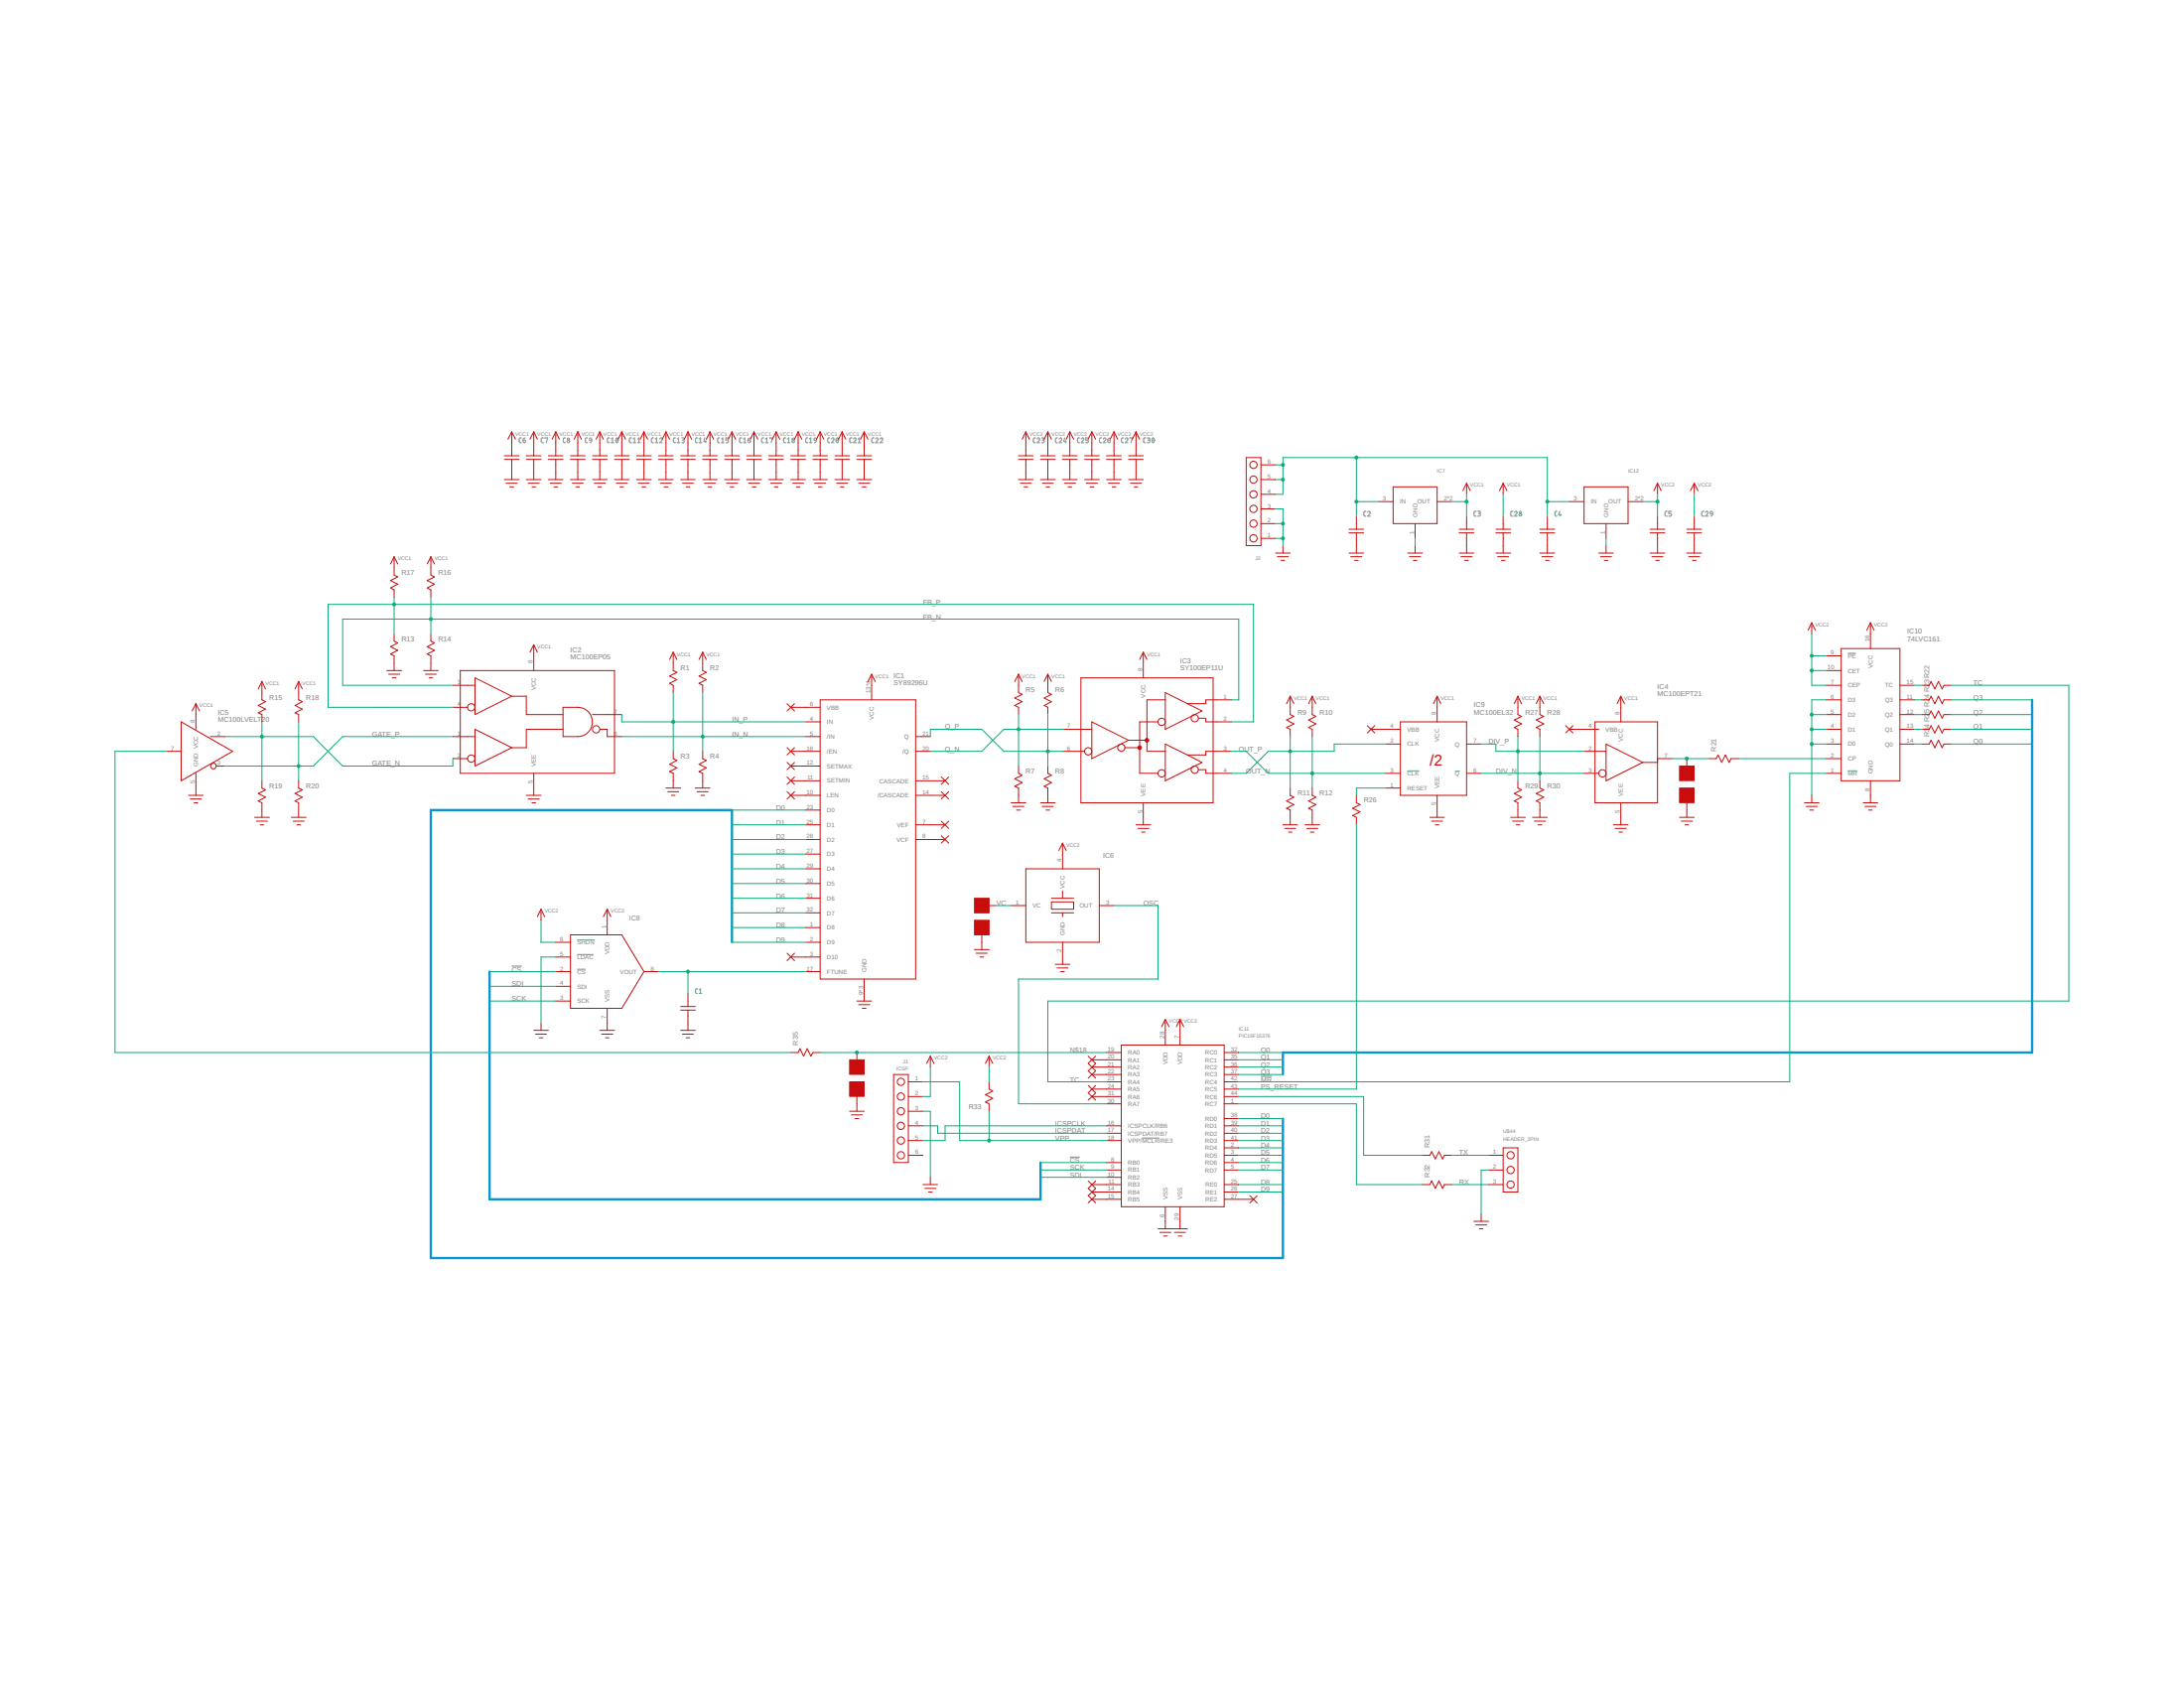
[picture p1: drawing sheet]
<svg xmlns="http://www.w3.org/2000/svg" width="279mm" height="216mm" viewBox="0 0 279 216" stroke-linecap="round" stroke-linejoin="round" font-family="sans-serif">
<g fill="none" stroke="#808080" stroke-width=".13">
<path d="M66.7 56h-.2l-.1 .2v.4h.3M66.9 56.3h.2a.17 .17 0 0 1 .1 .2 .17 .17 0 0 1-.1 .1 .17 .17 0 0 1-.2-.1zM67.2 56l-.2 .1-.1 .2M69.5 56h-.2l-.1 .2 .1 .4h.2M69.7 56.1l.4-.1-.2 .6M72.3 56l-.2 .1v.5h.2M75.1 56h-.1l-.1 .2v.4h.2M75.4 56.1l.2-.1 .1 .3h-.3zM75.7 56.3l-.1 .2-.2 .1M78 56h-.2l-.1 .2v.4h.3M78.2 56.6h.3M78.2 56.2l.2-.2v.6"/>
<path d="M78.9 56a.29 .29 0 0 1 .2 .3 .29 .29 0 0 1-.2 .3l-.1-.3zM79.1 56.2l-.3 .3M80.8 56h-.2l-.1 .2v.4h.3M81 56.6h.3M81 56.2l.2-.2v.6M81.6 56.6h.3M81.6 56.2l.1-.2v.6M83.6 56h-.2l-.1 .2 .1 .4h.2M83.8 56.6h.4M83.8 56.2l.2-.2v.6M84.4 56.2a.17 .17 0 0 1 .2-.2 .17 .17 0 0 1 .1 .3l-.3 .3h.3M86.4 56h-.2l-.1 .2 .1 .4h.2"/>
<path d="M86.6 56.6h.4M86.6 56.2l.2-.2v.6M87.2 56h.3v.2l-.1 .1M87.3 56.3h.1M87.4 56.3l.1 .1v.1l-.3 .1M89.2 56h-.2v.2v.4h.2M89.5 56.2l.1-.2v.6M89.5 56.6h.3M90.2 56l-.2 .5h.4M90.3 56.3v.3M92.1 56h-.3v.2v.4h.3M92.3 56.6h.3"/>
<path d="M92.3 56.2l.2-.2v.6M93.2 56h-.3v.3h.2l.1 .1-.1 .2h-.2M94.9 56h-.2l-.1 .2v.4h.3M95.1 56.6h.3M95.1 56.2l.2-.2v.6M95.7 56.3h.2a.17 .17 0 0 1 .1 .2 .17 .17 0 0 1-.2 .1 .17 .17 0 0 1-.1-.1zM95.9 56h-.1l-.1 .3M97.7 56h-.2l-.1 .2 .1 .4h.2M97.9 56.6h.4M97.9 56.2l.2-.2v.6M98.5 56.1l.3-.1-.1 .6M100.5 56h-.2l-.1 .2 .1 .4h.2"/>
<path d="M100.7 56.6h.4M100.7 56.2l.2-.2v.6M103.3 56h-.2v.2v.4h.2M103.5 56.6h.4M103.5 56.2l.2-.2v.6M104.2 56.1l.2-.1 .1 .3h-.3zM104.5 56.3l-.1 .2-.2 .1M106.2 56h-.3v.2v.4h.3M106.4 56.2a.16 .16 0 0 1 .2-.2 .16 .16 0 0 1 .1 .3l-.3 .3h.3M107 56a.29 .29 0 0 1 .3 .3 .29 .29 0 0 1-.3 .3v-.2zM107.3 56.2l-.3 .3M109 56h-.2l-.1 .2v.4h.3"/>
<path d="M109.2 56.2l.2-.2 .1 .1v.1l-.3 .4h.3M109.8 56.6h.3M109.8 56.2l.1-.2v.6M111.8 56h-.2l-.1 .2v.4h.3M112 56.2l.2-.2 .1 .1v.1l-.3 .4h.4M112.6 56.2a.17 .17 0 0 1 .2-.2 .17 .17 0 0 1 .1 .3l-.3 .3h.3M132.5 56h-.3v.2v.4h.3M132.7 56.2a.16 .16 0 0 1 .2-.2 .16 .16 0 0 1 .1 .3l-.3 .3h.3M133.3 56h.2l.1 .2-.1 .1M133.3 56.3h.2M133.4 56.3l.2 .1v.1l-.3 .1M135.3 56h-.2l-.1 .2v.4h.3"/>
<path d="M135.5 56.2l.2-.2 .1 .1v.1l-.3 .4h.3M136.2 56l-.1 .5h.3M136.3 56.3v.3M138.1 56h-.2l-.1 .2 .1 .4h.2M138.3 56.2l.2-.2 .1 .1v.1l-.3 .4h.4M139.2 56h-.3v.3h.3v.1v.2h-.3M140.9 56h-.2v.2v.4h.2M141.1 56.2l.2-.2 .2 .1v.1l-.4 .4h.4M141.7 56.3h.2a.17 .17 0 0 1 .2 .2 .17 .17 0 0 1-.2 .1 .17 .17 0 0 1-.2-.1zM142 56l-.3 .3M143.7 56h-.2v.2v.4h.2M144 56.2a.17 .17 0 0 1 .2-.2 .17 .17 0 0 1 .1 .3l-.3 .3h.3"/>
<path d="M144.5 56.1l.4-.1-.2 .6M146.6 56h-.3v.2v.4h.3M146.8 56l.3 .1v.2h-.2M146.9 56.3l.2 .1v.1l-.3 .1M147.4 56a.29 .29 0 0 1 .3 .3 .29 .29 0 0 1-.3 .3v-.2zM147.7 56.2l-.3 .3M174.8 65.4l-.3 .1v.4l.3 .1M175 65.5a.17 .17 0 0 1 .2-.1 .17 .17 0 0 1 .1 .3l-.3 .3h.3M188.8 65.4l-.2 .1v.4l.2 .1M189.1 65.4l.3 .1-.1 .2h-.2M189.2 65.7l.2 .1v.1l-.3 .1M193.5 65.4l-.2 .1v.4l.2 .1"/>
<path d="M193.8 65.5a.16 .16 0 0 1 .2-.1 .16 .16 0 0 1 0 .3l-.2 .3h.3M199.2 65.4h-.3v.1v.4l.3 .1M199.5 65.4l-.1 .5h.3M199.6 65.7v.3M213.3 65.4l-.3 .1v.4l.3 .1M213.8 65.4h-.3v.3h.3v.1v.2h-.3M218 65.4l-.3 .1v.4l.3 .1M218.2 65.5a.17 .17 0 0 1 .2-.1 .17 .17 0 0 1 .1 .3l-.3 .3h.3M218.8 65.4l.3 .1v.2h-.3zM219.1 65.7l-.1 .2-.2 .1M180 98.6h1.5M186.1 98.6h.7"/>
<path d="M236.4 98.6h1.2M236.4 83.6h1M65.5 123.6h1.2M73.8 120.2h2.3M73.8 122.1h2.1M73.8 124h1.1M89.2 126.5h-.2v.1v.4l.2 .1M89.5 127.1h.3M89.5 126.6l.1-.1v.6M161.3 137.7h1.4M136.9 148h1.2M146.1 145.6h2.2"/>
<circle cx="72.7" cy="56.5" r=".17"/>
<circle cx="72.7" cy="56.2" r=".14"/>
<circle cx="101.5" cy="56.5" r=".17"/>
<circle cx="101.5" cy="56.2" r=".14"/>
<circle cx="194.5" cy="65.8" r=".16"/>
<circle cx="194.5" cy="65.5" r=".14"/>
</g>
<g fill="none" stroke="#c90d0c" stroke-width=".13">
<path d="M64.5 58.3h1.9M64.5 58.8h1.9M65.5 55.2v3.1M65.5 58.8v2.5M65.5 55.2l-.5 1M65.5 55.2l.4 1M67.3 58.3h1.9M67.3 58.8h1.9M68.3 55.2v3.1M68.3 58.8v2.5M68.3 55.2l-.5 1M68.3 55.2l.4 1"/>
<path d="M70.1 58.3h1.9M70.1 58.8h1.9M71.1 55.2v3.1M71.1 58.8v2.5M71.1 55.2l-.5 1M71.1 55.2l.5 1M73 58.3h1.8M73 58.8h1.8M73.9 55.2v3.1M73.9 58.8v2.5M73.9 55.2l-.5 1M73.9 55.2l.5 1"/>
<path d="M75.8 58.3h1.9M75.8 58.8h1.9M76.7 55.2v3.1M76.7 58.8v2.5M76.7 55.2l-.4 1M76.7 55.2l.5 1M78.6 58.3h1.9M78.6 58.8h1.9M79.5 55.2v3.1M79.5 58.8v2.5M79.5 55.2l-.4 1M79.5 55.2l.5 1"/>
<path d="M81.4 58.3h1.9M81.4 58.8h1.9M82.4 55.2v3.1M82.4 58.8v2.5M82.4 55.2l-.5 1M82.4 55.2l.4 1M84.2 58.3h1.9M84.2 58.8h1.9M85.2 55.2v3.1M85.2 58.8v2.5M85.2 55.2l-.5 1M85.2 55.2l.5 1"/>
<path d="M87.1 58.3h1.8M87.1 58.8h1.8M88 55.2v3.1M88 58.8v2.5M88 55.2l-.5 1M88 55.2l.5 1M89.9 58.3h1.9M89.9 58.8h1.9M90.8 55.2v3.1M90.8 58.8v2.5M90.8 55.2l-.4 1M90.8 55.2l.5 1"/>
<path d="M92.7 58.3h1.9M92.7 58.8h1.9M93.6 55.2v3.1M93.6 58.8v2.5M93.6 55.2l-.4 1M93.6 55.2l.5 1M95.5 58.3h1.9M95.5 58.8h1.9M96.5 55.2v3.1M96.5 58.8v2.5M96.5 55.2l-.5 1M96.5 55.2l.4 1"/>
<path d="M98.3 58.3h1.9M98.3 58.8h1.9M99.3 55.2v3.1M99.3 58.8v2.5M99.3 55.2l-.5 1M99.3 55.2l.5 1M101.2 58.3h1.8M101.2 58.8h1.8M102.1 55.2v3.1M102.1 58.8v2.5M102.1 55.2l-.5 1M102.1 55.2l.5 1"/>
<path d="M104 58.3h1.9M104 58.8h1.9M104.9 55.2v3.1M104.9 58.8v2.5M104.9 55.2l-.4 1M104.9 55.2l.5 1M106.8 58.3h1.9M106.8 58.8h1.9M107.7 55.2v3.1M107.7 58.8v2.5M107.7 55.2l-.4 1M107.7 55.2l.5 1"/>
<path d="M109.6 58.3h1.9M109.6 58.8h1.9M110.6 55.2v3.1M110.6 58.8v2.5M110.6 55.2l-.5 1M110.6 55.2l.4 1M130.3 58.3h1.9M130.3 58.8h1.9M131.2 55.2v3.1M131.2 58.8v2.5M131.2 55.2l-.4 1M131.2 55.2l.5 1"/>
<path d="M133.1 58.3h1.9M133.1 58.8h1.9M134 55.2v3.1M134 58.8v2.5M134 55.2l-.4 1M134 55.2l.5 1M135.9 58.3h1.9M135.9 58.8h1.9M136.9 55.2v3.1M136.9 58.8v2.5M136.9 55.2l-.5 1M136.9 55.2l.5 1"/>
<path d="M138.7 58.3h1.9M138.7 58.8h1.9M139.7 55.2v3.1M139.7 58.8v2.5M139.7 55.2l-.5 1M139.7 55.2l.5 1M141.6 58.3h1.8M141.6 58.8h1.8M142.5 55.2v3.1M142.5 58.8v2.5M142.5 55.2l-.5 1M142.5 55.2l.5 1"/>
<path d="M144.4 58.3h1.9M144.4 58.8h1.9M145.3 55.2v3.1M145.3 58.8v2.5M145.3 55.2l-.4 1M145.3 55.2l.5 1M159.4 58.5h1.9v11.3h-1.9zM161.3 59.5h1.9M50.4 71.2v2.4l.5 .2-.9 .5 .9 .4-.9 .5 .4 .2v1M50.4 71.2l-.4 .9M50.4 71.2l.5 .9M55.1 71.2v2.4l.5 .2-.9 .5 .9 .4-.9 .5 .4 .2v1"/>
<path d="M55.1 71.2l-.4 .9M55.1 71.2l.5 .9M64.5 61.3h1.9M64.7 61.8h1.5M65.2 62.3h.5M67.3 61.3h1.9M67.6 61.8h1.4M68.1 62.3h.4M70.1 61.3h1.9M70.4 61.8h1.4M70.9 62.3h.4M73 61.3h1.8"/>
<path d="M73.2 61.8h1.4M73.7 62.3h.4M75.8 61.3h1.9M76 61.8h1.4M76.5 62.3h.5M78.6 61.3h1.9M78.8 61.8h1.5M79.3 62.3h.5M81.4 61.3h1.9M81.7 61.8h1.4M82.1 62.3h.5M84.2 61.3h1.9"/>
<path d="M84.5 61.8h1.4M85 62.3h.4M87.1 61.3h1.8M87.3 61.8h1.4M87.8 62.3h.4M89.9 61.3h1.9M90.1 61.8h1.4M90.6 62.3h.5M92.7 61.3h1.9M92.9 61.8h1.5M93.4 62.3h.5M95.5 61.3h1.9"/>
<path d="M95.8 61.8h1.4M96.2 62.3h.5M98.3 61.3h1.9M98.6 61.8h1.4M99.1 62.3h.4M101.2 61.3h1.8M101.4 61.8h1.4M101.9 62.3h.4M104 61.3h1.9M104.2 61.8h1.4M104.7 62.3h.5M106.8 61.3h1.9"/>
<path d="M107 61.8h1.4M107.5 62.3h.5M109.6 61.3h1.9M109.9 61.8h1.4M110.3 62.3h.5M130.3 61.3h1.9M130.5 61.8h1.4M131 62.3h.5M133.1 61.3h1.9M133.3 61.8h1.4M133.8 62.3h.5M135.9 61.3h1.9"/>
<path d="M136.2 61.8h1.4M136.6 62.3h.5M138.7 61.3h1.9M139 61.8h1.4M139.4 62.3h.5M141.6 61.3h1.8M141.8 61.8h1.4M142.3 62.3h.4M144.4 61.3h1.9M144.6 61.8h1.4M145.1 62.3h.5M161.3 67h1.9"/>
<path d="M161.3 61.3h1.9M161.3 65.1h1.9M161.3 63.2h1.9M161.3 68.9h1.9M163.2 70.7h1.9M163.4 71.2h1.4M163.9 71.7h.5M164.1 69.8v.9M172.6 67.7h1.9M172.6 68.2h1.9M172.6 70.7h1.9M172.8 71.2h1.4"/>
<path d="M173.3 71.7h.5M173.5 66v1.7M173.5 68.2v2.5M176.3 64.2h1.9M178.2 62.3h5.7v4.7h-5.7zM180.1 70.7h1.9M180.3 71.2h1.4M180.8 71.7h.5M181 67v1.9M181 69.8v.9M183.9 64.2h1.8M186.7 67.7h1.9"/>
<path d="M186.7 68.2h1.9M186.7 70.7h1.9M186.9 71.2h1.4M187.4 71.7h.5M187.6 61.8v1.4M187.6 66v1.7M187.6 68.2v2.5M187.6 61.8l-.5 1M187.6 61.8l.5 1M191.4 67.7h1.9M191.4 68.2h1.9M191.4 70.7h1.9"/>
<path d="M191.6 71.2h1.4M192.1 71.7h.5M192.3 61.8v1.4M192.3 66v1.7M192.3 68.2v2.5M192.3 61.8l-.5 1M192.3 61.8l.5 1M197 67.7h1.9M197 68.2h1.9M197 70.7h1.9M197.3 71.2h1.3M197.7 71.7h.5"/>
<path d="M198 66v1.7M198 68.2v2.5M200.8 64.2h1.8M202.6 62.3h5.7v4.7h-5.7zM204.5 70.7h1.9M204.8 71.2h1.4M205.2 71.7h.5M205.5 67v1.9M205.5 69.8v.9M208.3 64.2h1.9M211.1 67.7h1.9M211.1 68.2h1.9"/>
<path d="M211.1 70.7h1.9M211.3 71.2h1.4M211.8 71.7h.5M212 61.8v1.4M212 66v1.7M212 68.2v2.5M212 61.8l-.4 1M212 61.8l.5 1M215.8 67.7h1.9M215.8 68.2h1.9M215.8 70.7h1.9M216 71.2h1.4"/>
<path d="M216.5 71.7h.5M216.7 61.8v1.4M216.7 66v1.7M216.7 68.2v2.5M216.7 61.8l-.4 1M216.7 61.8l.5 1M231.8 79.7v1.4M231.8 79.7l-.5 .9M231.8 79.7l.4 .9M239.3 79.7v3.3M239.3 79.7l-.5 .9M239.3 79.7l.5 .9"/>
<path d="M21.3 96.1h1.9M23.2 92.3l6.6 3.8-6.6 3.8zM25.1 90v3.3M25.1 98.9v2.8M25.1 90l-.5 .9M25.1 90l.4 .9M26.9 94.2h1.9M27.7 98h1.1M33.5 87.2v2.3l.5 .2-1 .5 1 .5-1 .5 .5 .2v.9M33.5 99.9v.9l.5 .2-1 .5 1 .5-1 .4 .5 .3v1.8M33.5 87.2l-.5 .9M33.5 87.2l.5 .9"/>
<path d="M38.2 87.2v2.3l.5 .2-1 .5 1 .5-1 .5 .5 .2v.9M38.2 99.9v.9l.5 .2-1 .5 1 .5-1 .4 .5 .3v1.8M38.2 87.2l-.5 .9M38.2 87.2l.5 .9M49.5 85.8h1.9M49.7 86.2h1.4M50.2 86.7h.5M50.4 81.1v.9l.5 .2-.9 .5 .9 .5-.9 .5 .4 .2v1.9M54.2 85.8h1.9M54.4 86.2h1.4M54.9 86.7h.5M55.1 81.1v.9l.5 .2-.9 .5 .9 .5-.9 .5 .4 .2v1.9"/>
<path d="M57.9 94.2h2.9M57.9 90.5h1.9M57.9 97h1.9M57.9 87.7h2.9M58.9 85.8h19.7v13.1h-19.7zM60.8 86.7l4.7 2.3-4.7 2.4zM60.8 93.3l4.7 2.3-4.7 2.4zM65.5 89h1.8v2.4h4.7M68.3 82.5v3.3M68.3 98.9v2.8M68.3 82.5l-.5 .9M68.3 82.5l.4 .9"/>
<path d="M72 90.5h1.9a1.87 1.87 0 0 1 1.9 1.8 1.87 1.87 0 0 1-1.9 1.9h-1.9zM72 93.3h-4.7v2.3h-1.8M75.8 91.4h3.7M76.7 93.3h1v.9h1.8M86.1 83.4v2.4l.5 .2-.9 .5 .9 .4-.9 .5 .4 .3v.9M86.1 96.1v.9l.5 .3-.9 .4 .9 .5-.9 .5 .4 .2v1.9M86.1 83.4l-.4 .9M86.1 83.4l.5 .9M89.9 83.4v2.4l.5 .2-1 .5 1 .4-1 .5 .5 .3v.9M89.9 96.1v.9l.5 .3-1 .4 1 .5-1 .5 .5 .2v1.9M89.9 83.4l-.5 .9M89.9 83.4l.5 .9"/>
<path d="M100.7 90l.9 .9M100.7 99.4l.9 .9M100.7 97.5l.9 .9M100.7 95.6l.9 1M101.2 90.5h3.7M101.2 99.9h3.7M101.2 98h3.7M101.2 96.1h3.7M101.6 90l-.9 .9M101.6 99.4l-.9 .9M101.6 97.5l-.9 .9M101.6 95.6l-.9 1"/>
<path d="M103 92.3h1.9M103 94.2h1.9M104.9 89.5h12.2v35.7h-12.2zM111.5 86.2v3.3M111.5 86.2l-.5 1M111.5 86.2l.5 1M117.1 94.2h1.9M117.1 99.9h3.8M117.1 96.1h1.9M120.4 99.4l1 .9M121.4 99.4l-1 .9M130.3 86.2v2.4l.5 .2-1 .5 1 .4-1 .5 .5 .3v.9"/>
<path d="M130.3 98v.9l.5 .2-1 .5 1 .5-1 .5 .5 .2v1.9M130.3 86.2l-.5 1M130.3 86.2l.5 1M134 86.2v2.4l.5 .2-.9 .5 .9 .4-.9 .5 .4 .3v.9M134 98v.9l.5 .2-.9 .5 .9 .5-.9 .5 .4 .2v1.9M134 86.2l-.4 1M134 86.2l.5 1M135.9 96.1h2.8M135.9 93.3h3.8M138.3 86.7h16.9v16h-16.9zM139.7 92.3l4.7 2.4-4.7 2.3zM143.9 95.6h1.9"/>
<path d="M144.4 94.7h2.3M146.3 83.4v3.3M146.3 83.4l-.5 .9M146.3 83.4l.4 .9M148.1 92.3h-2.3v6.6h2.3M149.1 89.5h-2.4v6.6h2.4M149.1 88.6l4.7 2.3-4.7 2.4zM149.1 95.2l4.7 2.3-4.7 2.4zM153.3 91.9h1v.4h3.2M153.3 98.4h1v.5h3.2M157.5 96.1h-3.2v.5h-2.4M157.5 89.5h-3.2v.5h-2.4"/>
<path d="M165.1 89v2.4l.4 .2-.9 .5 .9 .5-.9 .4 .5 .3v.9M165.1 89l-.5 1M165.1 89l.4 1M167.9 89v2.4l.4 .2-.9 .5 .9 .5-.9 .4 .5 .3v.9M167.9 89l-.5 1M167.9 89l.4 1M174.9 92.8l1 .9M175.4 93.3h3.8M175.9 92.8l-1 .9M177.3 98.9h1.9M177.3 95.2h1.9M179.2 92.3h8.4v9.4h-8.4z"/>
<path d="M183.9 89v3.3M183.9 89l-.5 1M183.9 89l.4 1M187.6 98.9h1.9M187.6 95.2h1.9M194.2 89v2.4l.4 .2-.9 .5 .9 .5-.9 .4 .5 .3v.9M194.2 99.9v.9l.4 .2-.9 .5 .9 .5-.9 .4 .5 .3v1.8M194.2 89l-.5 1M194.2 89l.4 1M197 89v2.4l.5 .2-1 .5 1 .5-1 .4 .5 .3v.9M197 99.9v.9l.5 .2-1 .5 1 .5-1 .4 .5 .3v1.8M197 89l-.5 1"/>
<path d="M197 89l.5 1M200.3 92.8l.9 .9M200.8 93.3h3.7M201.2 92.8l-.9 .9M202.6 96.1h2.9M202.6 98.9h1.9M204 92.3h8v10.4h-8zM205.5 95.2l4.7 2.3-4.7 2.4zM207.3 89v3.3M207.3 89l-.4 1M207.3 89l.5 1M210.2 97.5h1.8"/>
<path d="M212 97h1.9M215.8 97v1.9M218.6 97h1l.2-.4 .5 .9 .4-.9 .5 .9 .2-.5h1M233.7 89.5h1.8M233.7 97h1.8M233.7 87.7h1.8M233.7 91.4h1.8M233.7 93.3h1.8M233.7 98.9h1.8M233.7 85.8h1.8M233.7 95.2h1.8M233.7 83.9h1.8"/>
<path d="M235.5 83h7.6v16.9h-7.6zM239.3 99.9v2.8M243.1 89.5h1.8M243.1 87.7h1.8M243.1 91.4h1.8M243.1 93.3h1.8M243.1 95.2h1.8M245.9 89.5h.9l.2-.5 .5 1 .5-1 .5 1 .2-.5h.9M245.9 87.7h.9l.2-.5 .5 .9 .5-.9 .5 .9 .2-.4h.9M245.9 91.4h.9l.2-.5 .5 1 .5-1 .5 1 .2-.5h.9M245.9 93.3h.9l.2-.5 .5 .9 .5-.9 .5 .9 .2-.4h.9M245.9 95.2h.9l.2-.5 .5 .9 .5-.9 .5 .9 .2-.4h.9"/>
<path d="M24.1 101.7h1.9M24.3 102.2h1.5M24.8 102.7h.5M32.6 104.5h1.9M32.8 105h1.4M33.3 105.5h.4M37.3 104.5h1.9M37.5 105h1.4M38 105.5h.4M67.3 101.7h1.9M67.6 102.2h1.4M68.1 102.7h.4"/>
<path d="M69.2 116.3v1.4M69.2 116.3l-.5 .9M69.2 116.3l.5 .9M73 119.6h6.5l2.9 4.7-2.9 4.7h-6.5zM77.7 116.3v3.3M77.7 116.3l-.5 .9M77.7 116.3l.4 .9M85.2 100.8h1.9M85.4 101.3h1.4M85.9 101.7h.5M88.9 100.8h1.9M89.2 101.3h1.4"/>
<path d="M89.7 101.7h.4M100.7 101.3l.9 .9M101.2 101.7h3.7M101.6 101.3l-.9 .9M103 103.6h1.9M103 105.5h1.9M103 107.4h1.9M103 109.2h1.9M103 111.1h1.9M103 113h1.9M103 114.9h1.9M103 116.8h1.9"/>
<path d="M103 118.6h1.9M117.1 105.5h3.8M117.1 107.4h3.8M117.1 101.7h3.8M120.4 105l1 1M120.4 106.9l1 .9M120.4 101.3l1 .9M121.4 105l-1 1M121.4 106.9l-1 .9M121.4 101.3l-1 .9M125.6 115.8h1.9M125.6 118.6v2.9"/>
<path d="M129.3 102.7h1.9M129.3 115.8h1.9M129.6 103.1h1.4M130 103.6h.5M131.2 111.1h9.4v9.4h-9.4zM133.1 102.7h1.9M133.3 103.1h1.4M133.8 103.6h.5M134.5 114.9h2.9M134.5 116.8h2.9M134.5 115.4h2.9v.9h-2.9zM135.9 107.8v3.3"/>
<path d="M135.9 113.9v1M135.9 116.8v.4M135.9 107.8l-.4 1M135.9 107.8l.5 1M140.6 115.8h1.9M145.3 105.5h1.9M145.6 106h1.4M146 106.4h.5M146.3 102.7v2.8M164.1 105.5h1.9M164.4 106h1.4M164.8 106.4h.5"/>
<path d="M165.1 100.8v.9l.4 .3-.9 .4 .9 .5-.9 .5 .5 .2v1.9M166.9 105.5h1.9M167.2 106h1.4M167.6 106.4h.5M167.9 100.8v.9l.4 .3-.9 .4 .9 .5-.9 .5 .5 .2v1.9M173.5 101.7v1l.5 .2-1 .5 1 .4-1 .5 .5 .2v1M177.3 100.8h1.9M182.9 104.5h1.9M183.2 105h1.4M183.6 105.5h.5M183.9 101.7v2.8M193.3 104.5h1.8"/>
<path d="M193.5 105h1.4M194 105.5h.4M196.1 104.5h1.9M196.3 105h1.4M196.8 105.5h.5M206.4 105.5h1.9M206.6 106h1.4M207.1 106.4h.5M207.3 102.7v2.8M214.9 104.5h1.8M215.1 105h1.4M215.6 105.5h.4"/>
<path d="M215.8 101.7v2.8M230.8 102.7h1.9M231.1 103.1h1.4M231.5 103.6h.5M231.8 101.7v1M238.4 102.7h1.8M238.6 103.1h1.4M239.1 103.6h.4M68.3 131.8h1.8M68.5 132.3h1.4M69 132.7h.4M69.2 130.9v.9"/>
<path d="M71.1 120.5h1.9M71.1 122.4h1.9M71.1 124.3h1.9M71.1 128h1.9M71.1 126.2h1.9M76.7 131.8h1.9M77 132.3h1.4M77.4 132.7h.5M77.7 129v2.8M82.4 124.3h1.8M87.1 131.8h1.8M87.1 128.7h1.8"/>
<path d="M87.1 129.2h1.8M87.3 132.3h1.4M87.8 132.7h.4M88 127.1v1.6M88 129.2v2.6M100.7 121.9l.9 1M101.2 122.4h3.7M101.2 134.6h.9l.2-.5 .5 1 .5-1 .4 1 .3-.5h.9M101.6 121.9l-.9 1M103 120.5h1.9M103 124.3h1.9M109.6 128h1.9"/>
<path d="M109.6 134.6v1.9M109.6 139.3v2.8M109.9 128.5h1.4M110.3 129h.5M110.6 125.2v2.8M114.3 137.4h1.9v11.3h-1.9zM116.2 138.4h1.9M119 135.1v1.4M119 135.1l-.4 .9M119 135.1l.5 .9M124.7 121.5h1.8M124.9 121.9h1.4"/>
<path d="M125.4 122.4h.4M126.5 135.1v1.4M126.5 138.4v.9l.5 .3-.9 .4 .9 .5-.9 .4 .4 .3v.9M126.5 135.1l-.4 .9M126.5 135.1l.5 .9M135 123.3h1.9M135.2 123.8h1.4M135.7 124.3h.5M135.9 120.5v2.8M139.2 135.1l1 .9-1 1 1 .9M139.2 138.8l1 1-1 .9M139.7 135.6h3.7"/>
<path d="M139.7 136.5h3.7M139.7 137.4h3.7M139.7 139.3h3.7M140.2 135.1l-1 .9 1 1-1 .9M140.2 138.8l-1 1 1 .9M141.6 134.6h1.8M141.6 138.4h1.8M143.4 133.7h13.2v20.6h-13.2zM149.1 130.4v3.3M149.1 130.4l-.5 .9M149.1 130.4l.5 .9M151 130.4v3.3"/>
<path d="M151 130.4l-.5 .9M151 130.4l.4 .9M156.6 134.6h1.9M156.6 135.6h1.9M156.6 136.5h1.9M156.6 137.4h1.9M156.6 138.4h1.9M156.6 139.3h1.9M108.7 142.1h1.9M108.9 142.6h1.4M109.4 143.1h.5M116.2 140.3h1.9"/>
<path d="M116.2 144h1.9M116.2 145.9h1.9M116.2 147.8h1.9M116.2 142.1h1.9M118.1 151.5h1.9M118.3 152h1.4M118.8 152.5h.5M119 150.6v.9M139.2 151l1 1-1 .9 1 1M139.7 140.3h3.7M139.7 151.5h3.7M139.7 152.5h3.7"/>
<path d="M139.7 153.4h3.7M140.2 151l-1 1 1 .9-1 1M141.6 141.2h1.8M141.6 148.7h1.8M141.6 149.6h1.8M141.6 150.6h1.8M141.6 144h1.8M141.6 144.9h1.8M141.6 145.9h1.8M148.1 157.2h3.8M148.4 157.6h1.4M148.8 158.1h.5"/>
<path d="M149.1 154.3v2.9M150.3 157.6h1.4M150.7 158.1h.5M151 154.3v2.9M156.6 140.3h1.9M156.6 141.2h1.9M156.6 148.7h1.9M156.6 149.6h1.9M156.6 151.5h1.9M156.6 152.5h1.9M156.6 153.4h3.8M156.6 144h1.9"/>
<path d="M156.6 144.9h1.9M156.6 143.1h1.9M156.6 145.9h1.9M156.6 146.8h1.9M156.6 147.8h1.9M159.9 152.9l.9 1M160.8 152.9l-.9 1M182 151.5h.9l.3-.5 .4 1 .5-1 .5 1 .2-.5h.9M182 147.8h.9l.3-.5 .4 .9 .5-.9 .5 .9 .2-.4h.9M188.6 156.2h1.8M188.8 156.7h1.4M189.3 157.2h.4"/>
<path d="M189.5 155.3v.9M190.4 149.6h1.9M190.4 151.5h1.9M190.4 147.8h1.9M192.3 146.8h1.9v5.7h-1.9z"/>
<circle cx="160.4" cy="59.5" r=".47"/>
<circle cx="160.4" cy="61.3" r=".47"/>
<circle cx="160.4" cy="67" r=".47"/>
<circle cx="160.4" cy="65.1" r=".47"/>
<circle cx="160.4" cy="63.2" r=".47"/>
<circle cx="160.4" cy="68.9" r=".47"/>
<circle cx="27.3" cy="98" r=".36"/>
<circle cx="60.3" cy="97" r=".47"/>
<circle cx="60.3" cy="90.5" r=".47"/>
<circle cx="76.3" cy="93.3" r=".47"/>
<circle cx="139.2" cy="96.1" r=".47"/>
<circle cx="143.4" cy="95.6" r=".47"/>
<circle cx="148.6" cy="98.9" r=".47"/>
<circle cx="148.6" cy="92.3" r=".47"/>
<circle cx="152.8" cy="98.4" r=".47"/>
<circle cx="152.8" cy="91.9" r=".47"/>
<circle cx="205" cy="98.9" r=".47"/>
<circle cx="115.3" cy="138.4" r=".47"/>
<circle cx="115.3" cy="147.8" r=".47"/>
<circle cx="115.3" cy="140.3" r=".47"/>
<circle cx="115.3" cy="144" r=".47"/>
<circle cx="115.3" cy="145.9" r=".47"/>
<circle cx="115.3" cy="142.1" r=".47"/>
<circle cx="193.3" cy="149.6" r=".47"/>
<circle cx="193.3" cy="147.8" r=".47"/>
<circle cx="193.3" cy="151.5" r=".47"/>
</g>
<g fill="#c90d0c" stroke="#c90d0c" stroke-width=".13">
<circle cx="146.7" cy="94.7" r=".23"/>
<circle cx="145.8" cy="95.6" r=".23"/>
</g>
<g fill="#c90d0c" stroke="#c90d0c" stroke-width=".13">
<path d="M124.7 114.9h1.8v1.9h-1.8z"/>
<path d="M108.7 135.6h1.9v1.8h-1.9z"/>
<path d="M108.7 138.4h1.9v1.8h-1.9z"/>
<path d="M214.9 98h1.8v1.8h-1.8z"/>
<path d="M214.9 100.8h1.8v1.9h-1.8z"/>
<path d="M124.7 117.7h1.8v1.9h-1.8z"/>
</g>
<path d="M260 89.5v45.1h-95.9v2.8M62.6 124.3v29.1h70.5v-4.7M93.6 120.5v-16.9h-38.5v57.3h109v-17.8" fill="none" stroke="#0696d7" stroke-width=".3"/>
<g fill="none" stroke="#0dab76" stroke-width=".13">
<path d="M163.2 59.5h.9M173.5 58.5v7.5M50.4 76.4v4.7M55.1 76.4v4.7M163.2 65.1h.9v4.7M163.2 63.2h.9v-4.7h33.9v7.5M163.2 67h.9M163.2 68.9h.9M163.2 61.3h.9M173.5 64.2h2.8M181 68.9v.9M185.7 64.2h1.9"/>
<path d="M187.6 63.2v2.8M192.3 63.2v2.8M198 64.2h2.8M205.5 68.9v.9M210.2 64.2h1.8M212 63.2v2.8M216.7 63.2v2.8M21.3 96.1h-6.6v38.5h86.5M28.8 94.2h11.3l3.7 3.8h14.1v-1M33.5 92.3v7.6M38.2 92.3v7.6M57.9 87.7h-14.1v-8.5h114.7v10.3h-1"/>
<path d="M57.9 94.2h-14.1l-3.7 3.8h-11.3M57.9 90.5h-15.9v-13.2h118.4v15h-2.9M79.5 94.2h23.5M79.5 91.4v.9h23.5M86.1 88.6v7.5M89.9 88.6v7.5M119 94.2v-.9h6.6l2.8 2.8h7.5M130.3 91.4v6.6M134 91.4v6.6M135.9 93.3h-7.5l-2.8 2.8h-6.6M157.5 96.1h1.9l2.8 2.8h15.1M165.1 94.2v6.6"/>
<path d="M167.9 94.2v6.6M177.3 95.2h-6.6v.9h-8.5l-2.8 2.8h-1.9M189.5 95.2h1.9v.9h11.2M189.5 98.9h13.1M194.2 94.2v5.7M197 94.2v5.7M213.9 97h4.7M222.4 97h11.3M231.8 81.1v6.6h1.9M231.8 91.4h1.9M231.8 93.3h1.9M231.8 95.2h1.9"/>
<path d="M231.8 85.8h1.9M231.8 83.9h1.9M233.7 89.5h-1.9v12.2M233.7 98.9h-4.7v39.5h-70.5M244.9 89.5h1M244.9 91.4h1M244.9 93.3h1M244.9 95.2h1M244.9 87.7h1M249.6 89.5h10.4M249.6 91.4h10.4M249.6 93.3h10.4"/>
<path d="M249.6 95.2h10.4M249.6 87.7h15.1v40.3h-130.7v10.4h7.6M69.2 117.7v2.8h1.9M92.7 103.6h10.3M93.6 105.5h9.4M93.6 107.4h9.4M93.6 109.2h9.4M93.6 111.1h9.4M93.6 113h9.4M93.6 114.9h9.4M93.6 116.8h9.4M93.6 118.6h9.4"/>
<path d="M127.5 115.8h1.8M142.5 115.8h5.6v9.4h-17.8v16h11.3M173.5 105.5v33.8h-15M177.3 100.8h-3.8v.9M62.6 124.3h8.5M62.6 126.2h8.5M62.6 128h8.5M71.1 122.4h-1.9v8.5M84.2 124.3h18.8M88 124.3v2.8M93.6 120.5h9.4M104.9 134.6h36.7"/>
<path d="M118.1 138.4h4.7v7.5h18.8M119 136.5v3.8h-.9M126.5 136.5v1.9M158.5 137.4h5.6M158.5 136.5h5.6M158.5 135.6h5.6M158.5 134.6h5.6M118.1 142.1h.9v8.5M118.1 144h1.9v.9h21.6M126.5 142.1v3.8M133.1 149.6h8.5M133.1 148.7h8.5"/>
<path d="M133.1 150.6h8.5M141.6 144h-20.7v1.9h-2.8M158.5 149.6h5.6M158.5 143.1h5.6M158.5 144h5.6M158.5 144.9h5.6M158.5 145.9h5.6M158.5 146.8h5.6M158.5 147.8h5.6M158.5 140.3h16v7.5h7.5M158.5 148.7h5.6M158.5 151.5h5.6"/>
<path d="M158.5 141.2h15v10.3h8.5M158.5 152.5h5.6M185.7 147.8h4.7M185.7 151.5h4.7M190.4 149.6h-.9v5.7"/>
</g>
<g fill="#0dab76" stroke="#0dab76" stroke-width=".13">
<circle cx="231.8" cy="91.4" r=".19"/>
<circle cx="231.8" cy="93.3" r=".19"/>
<circle cx="231.8" cy="95.2" r=".19"/>
<circle cx="164.1" cy="67" r=".19"/>
<circle cx="164.1" cy="68.9" r=".19"/>
<circle cx="165.1" cy="96.1" r=".19"/>
<circle cx="167.9" cy="98.9" r=".19"/>
<circle cx="134" cy="96.1" r=".19"/>
<circle cx="130.3" cy="93.3" r=".19"/>
<circle cx="89.9" cy="94.2" r=".19"/>
<circle cx="86.1" cy="92.3" r=".19"/>
<circle cx="55.1" cy="79.2" r=".19"/>
<circle cx="33.5" cy="94.2" r=".19"/>
<circle cx="88" cy="124.3" r=".19"/>
<circle cx="38.2" cy="98" r=".19"/>
<circle cx="197" cy="98.9" r=".19"/>
<circle cx="194.2" cy="96.1" r=".19"/>
<circle cx="215.8" cy="97" r=".19"/>
<circle cx="126.5" cy="145.9" r=".19"/>
<circle cx="50.4" cy="77.3" r=".19"/>
<circle cx="109.6" cy="134.6" r=".19"/>
<circle cx="198" cy="64.2" r=".19"/>
<circle cx="173.5" cy="64.2" r=".19"/>
<circle cx="173.5" cy="58.5" r=".19"/>
<circle cx="164.1" cy="59.5" r=".19"/>
<circle cx="164.1" cy="61.3" r=".19"/>
<circle cx="187.6" cy="64.2" r=".19"/>
<circle cx="212" cy="64.2" r=".19"/>
<circle cx="231.8" cy="85.8" r=".19"/>
<circle cx="231.8" cy="83.9" r=".19"/>
</g>
<text font-size="2" fill="#c90d0c" x="182.9" y="98">/2</text>
<g font-size=".9" fill="#808080">
<text x="51.4" y="73.6">R17</text>
<text x="56.1" y="73.6">R16</text>
<text x="118.1" y="77.3">FB_P</text>
<text x="51.4" y="82">R13</text>
<text x="56.1" y="82">R14</text>
<text x="73" y="83.4">IC2</text>
<text x="118.1" y="79.2">FB_N</text>
<text x="244" y="82">74LVC161</text>
<text x="244" y="81.1">IC10</text>
<text x="34.5" y="89.5">R15</text>
<text x="39.1" y="89.5">R18</text>
<text x="73" y="84.4">MC100EP05</text>
<text x="87.1" y="85.8">R1</text>
<text x="90.8" y="85.8">R2</text>
<text x="114.3" y="87.6">SY89296U</text>
<text x="114.3" y="86.7">IC1</text>
<text x="131.2" y="88.6">R5</text>
<text x="135" y="88.6">R6</text>
<text x="151" y="84.8">IC3</text>
<text x="151" y="85.8">SY100EP11U</text>
<text x="212" y="88.1">IC4</text>
<text x="212" y="89.1">MC100EPT21</text>
<text x="252.4" y="89.5">Q3</text>
<text x="252.4" y="87.6">TC</text>
<text x="27.9" y="92.3">MC100LVELT20</text>
<text x="27.9" y="91.4">IC5</text>
<text x="47.6" y="94.2">GATE_P</text>
<text x="93.6" y="94.2">IN_N</text>
<text x="93.6" y="92.3">IN_P</text>
<text x="120.9" y="93.3">Q_P</text>
<text x="166" y="91.4">R9</text>
<text x="168.8" y="91.4">R10</text>
<text x="188.6" y="90.5">IC9</text>
<text x="188.6" y="91.4">MC100EL32</text>
<text x="190.4" y="95.2">DIV_P</text>
<text x="195.1" y="91.4">R27</text>
<text x="197.9" y="91.4">R28</text>
<text x="246.8" y="94.2" transform="rotate(-90 246.8 94.2)">R34 R25 R24 R23 R22</text>
<text x="252.4" y="91.4">Q2</text>
<text x="252.4" y="93.3">Q1</text>
<text x="252.4" y="95.2">Q0</text>
<text x="34.5" y="100.8">R19</text>
<text x="39.1" y="100.8">R20</text>
<text x="47.6" y="98">GATE_N</text>
<text x="87.1" y="97">R3</text>
<text x="90.8" y="97">R4</text>
<text x="120.9" y="96.1">Q_N</text>
<text x="131.2" y="98.9">R7</text>
<text x="135" y="98.9">R8</text>
<text x="158.5" y="96.1">OUT_P</text>
<text x="159.4" y="98.9">OUT_N</text>
<text x="166" y="101.7">R11</text>
<text x="168.8" y="101.7">R12</text>
<text x="191.4" y="98.9">DIV_N</text>
<text x="195.1" y="100.8">R29</text>
<text x="197.9" y="100.8">R30</text>
<text x="219.6" y="96.1" transform="rotate(-90 219.6 96.1)">R21</text>
<text x="99.3" y="103.6">D0</text>
<text x="99.3" y="105.5">D1</text>
<text x="99.3" y="107.4">D2</text>
<text x="174.5" y="102.7">R26</text>
<text x="99.3" y="109.2">D3</text>
<text x="99.3" y="111.1">D4</text>
<text x="99.3" y="113">D5</text>
<text x="141.1" y="109.7">IC6</text>
<text x="80.5" y="117.7">IC8</text>
<text x="99.3" y="114.9">D6</text>
<text x="99.3" y="116.8">D7</text>
<text x="99.3" y="118.6">D8</text>
<text x="127.5" y="115.8">VC</text>
<text x="146.3" y="115.8">OSC</text>
<text x="65.5" y="124.3">CS</text>
<text x="99.3" y="120.5">D9</text>
<text x="65.5" y="126.2">SDI</text>
<text x="65.5" y="128">SCK</text>
<text x="102.1" y="133.7" transform="rotate(-90 102.1 133.7)">R35</text>
<text x="136.9" y="134.6">N$18</text>
<text x="161.3" y="137.4">Q3</text>
<text x="161.3" y="136.5">Q2</text>
<text x="161.3" y="135.5">Q1</text>
<text x="161.3" y="134.6">Q0</text>
<text x="123.9" y="141.8">R33</text>
<text x="136.9" y="138.4">TC</text>
<text x="161.3" y="143.1">D0</text>
<text x="161.3" y="138.4">MR</text>
<text x="161.3" y="139.3">PS_RESET</text>
<text x="135" y="145.9">VPP</text>
<text x="135" y="144">ICSPCLK</text>
<text x="135" y="144.9">ICSPDAT</text>
<text x="136.9" y="148.7">CS</text>
<text x="136.9" y="149.6">SCK</text>
<text x="161.3" y="144">D1</text>
<text x="161.3" y="144.9">D2</text>
<text x="161.3" y="145.9">D3</text>
<text x="161.3" y="146.8">D4</text>
<text x="161.3" y="147.8">D5</text>
<text x="161.3" y="148.7">D6</text>
<text x="161.3" y="149.6">D7</text>
<text x="182.9" y="146.8" transform="rotate(-90 182.9 146.8)">R31</text>
<text x="186.7" y="147.8">TX</text>
<text x="136.9" y="150.6">SDI</text>
<text x="161.3" y="151.5">D8</text>
<text x="161.3" y="152.5">D9</text>
<text x="182.9" y="150.6" transform="rotate(-90 182.9 150.6)">R32</text>
<text x="186.7" y="151.5">RX</text>
</g>
<g font-size=".8" fill="#808080">
<text x="162.2" y="59.3">6</text>
<text x="162.2" y="65">3</text>
<text x="162.2" y="63.1">4</text>
<text x="162.2" y="61.2">5</text>
<text x="176.9" y="64">3</text>
<text x="179.1" y="64.4">IN</text>
<text x="181.3" y="64.4">OUT</text>
<text x="184.7" y="64">2*2</text>
<text x="201.3" y="64">3</text>
<text x="203.5" y="64.4">IN</text>
<text x="205.8" y="64.4">OUT</text>
<text x="209.1" y="64">2*2</text>
<text x="162.2" y="66.8">2</text>
<text x="162.2" y="68.7">1</text>
<text x="180.9" y="68.3" transform="rotate(-90 180.9 68.3)">1</text>
<text x="181.3" y="66.1" transform="rotate(-90 181.3 66.1)">GND</text>
<text x="205.3" y="68.3" transform="rotate(-90 205.3 68.3)">1</text>
<text x="205.7" y="66.1" transform="rotate(-90 205.7 66.1)">GND</text>
<text x="234.2" y="83.8">9</text>
<text x="239.2" y="82.1" transform="rotate(-90 239.2 82.1)">16</text>
<text x="58.5" y="87.5">3</text>
<text x="68.1" y="84.9" transform="rotate(-90 68.1 84.9)">8</text>
<text x="68.6" y="88.3" transform="rotate(-90 68.6 88.3)">VCC</text>
<text x="111.4" y="88.7" transform="rotate(-90 111.4 88.7)">13*4</text>
<text x="146.1" y="85.8" transform="rotate(-90 146.1 85.8)">8</text>
<text x="146.6" y="89.2" transform="rotate(-90 146.6 89.2)">VCC</text>
<text x="156.5" y="89.4">1</text>
<text x="233.8" y="85.6">10</text>
<text x="234.2" y="89.4">6</text>
<text x="234.2" y="87.5">7</text>
<text x="236.4" y="89.8">D3</text>
<text x="236.4" y="87.9">CEP</text>
<text x="236.4" y="86">CET</text>
<text x="236.4" y="84.2">PE</text>
<text x="239.6" y="85.5" transform="rotate(-90 239.6 85.5)">VCC</text>
<text x="241.1" y="89.8">Q3</text>
<text x="241.1" y="87.9">TC</text>
<text x="243.9" y="89.4">11</text>
<text x="243.9" y="87.5">15</text>
<text x="21.9" y="96">7</text>
<text x="24.9" y="92.4" transform="rotate(-90 24.9 92.4)">8</text>
<text x="27.8" y="94.1">2</text>
<text x="58.5" y="94.1">1</text>
<text x="58.5" y="90.3">4</text>
<text x="78.5" y="91.3">7</text>
<text x="78.5" y="94.1">6</text>
<text x="103.2" y="96">16</text>
<text x="103.6" y="92.2">4</text>
<text x="103.6" y="94.1">5</text>
<text x="103.6" y="90.3">6</text>
<text x="105.8" y="92.6">IN</text>
<text x="105.8" y="94.5">/IN</text>
<text x="105.8" y="90.7">VBB</text>
<text x="111.8" y="92" transform="rotate(-90 111.8 92)">VCC</text>
<text x="115.7" y="94.5">Q</text>
<text x="118" y="94.1">21</text>
<text x="118" y="96">20</text>
<text x="136.5" y="96">6</text>
<text x="136.5" y="93.1">7</text>
<text x="156.5" y="92.2">2</text>
<text x="156.5" y="96">3</text>
<text x="177.8" y="95">2</text>
<text x="177.8" y="93.1">4</text>
<text x="180" y="95.4">CLK</text>
<text x="180" y="93.6">VBB</text>
<text x="183.7" y="91.5" transform="rotate(-90 183.7 91.5)">8</text>
<text x="184.1" y="94.9" transform="rotate(-90 184.1 94.9)">VCC</text>
<text x="186.1" y="95.4">Q</text>
<text x="188.5" y="95">7</text>
<text x="203.2" y="96">2</text>
<text x="203.2" y="93.1">4</text>
<text x="205.4" y="93.6">VBB</text>
<text x="207.2" y="91.5" transform="rotate(-90 207.2 91.5)">8</text>
<text x="207.6" y="94.9" transform="rotate(-90 207.6 94.9)">VCC</text>
<text x="234.2" y="91.3">5</text>
<text x="234.2" y="93.1">4</text>
<text x="234.2" y="95">3</text>
<text x="236.4" y="91.7">D2</text>
<text x="236.4" y="93.6">D1</text>
<text x="236.4" y="95.4">D0</text>
<text x="241.1" y="91.7">Q2</text>
<text x="241.1" y="93.6">Q1</text>
<text x="241.1" y="95.4">Q0</text>
<text x="243.9" y="91.3">12</text>
<text x="243.9" y="93.1">13</text>
<text x="243.9" y="95">14</text>
<text x="24.9" y="100.2" transform="rotate(-90 24.9 100.2)">5</text>
<text x="25.3" y="98.1" transform="rotate(-90 25.3 98.1)">GND VCC</text>
<text x="27.8" y="97.8">3</text>
<text x="58.5" y="96.9">2</text>
<text x="68.1" y="100.2" transform="rotate(-90 68.1 100.2)">5</text>
<text x="68.6" y="98.1" transform="rotate(-90 68.6 98.1)">VEE</text>
<text x="103.2" y="101.6">10</text>
<text x="103.2" y="97.8">12</text>
<text x="103.3" y="99.7">11</text>
<text x="105.8" y="100.1">SETMIN</text>
<text x="105.8" y="98.3">SETMAX</text>
<text x="105.8" y="96.4">/EN</text>
<text x="112.5" y="100.1">CASCADE</text>
<text x="115.4" y="96.4">/Q</text>
<text x="118" y="99.7">15</text>
<text x="118" y="101.6">14</text>
<text x="146.5" y="101.8" transform="rotate(-90 146.5 101.8)">VEE</text>
<text x="156.5" y="98.8">4</text>
<text x="177.8" y="100.7">1</text>
<text x="177.8" y="98.8">3</text>
<text x="180" y="101.1">RESET</text>
<text x="180" y="99.2">CLK</text>
<text x="184.1" y="100.9" transform="rotate(-90 184.1 100.9)">VEE</text>
<text x="186.1" y="99.2">Q</text>
<text x="188.5" y="98.8">6</text>
<text x="203.2" y="98.8">3</text>
<text x="207.6" y="101.8" transform="rotate(-90 207.6 101.8)">VEE</text>
<text x="212.9" y="96.9">7</text>
<text x="234.2" y="96.9">2</text>
<text x="234.2" y="98.8">1</text>
<text x="236.4" y="97.3">CP</text>
<text x="236.4" y="99.2">MR</text>
<text x="239.2" y="101.2" transform="rotate(-90 239.2 101.2)">8</text>
<text x="239.6" y="99" transform="rotate(-90 239.6 99)">GND</text>
<text x="103.2" y="103.5">23</text>
<text x="103.2" y="105.4">25</text>
<text x="103.2" y="107.2">26</text>
<text x="105.8" y="103.9">D0</text>
<text x="105.8" y="105.8">D1</text>
<text x="105.8" y="107.7">D2</text>
<text x="105.8" y="102">LEN</text>
<text x="112.3" y="102">/CASCADE</text>
<text x="114.7" y="107.7">VCF</text>
<text x="114.7" y="105.8">VEF</text>
<text x="118" y="105.4">7</text>
<text x="118" y="107.2">8</text>
<text x="146.1" y="104" transform="rotate(-90 146.1 104)">5</text>
<text x="183.7" y="103" transform="rotate(-90 183.7 103)">5</text>
<text x="207.2" y="104" transform="rotate(-90 207.2 104)">5</text>
<text x="103.2" y="109.1">27</text>
<text x="103.2" y="111">29</text>
<text x="103.2" y="112.9">30</text>
<text x="105.8" y="109.5">D3</text>
<text x="105.8" y="111.4">D4</text>
<text x="105.8" y="113.3">D5</text>
<text x="135.8" y="110.3" transform="rotate(-90 135.8 110.3)">4</text>
<text x="136.2" y="113.6" transform="rotate(-90 136.2 113.6)">VCC</text>
<text x="77.5" y="118.7" transform="rotate(-90 77.5 118.7)">1</text>
<text x="103.2" y="114.8">31</text>
<text x="103.2" y="116.6">32</text>
<text x="103.6" y="118.5">1</text>
<text x="105.8" y="115.2">D6</text>
<text x="105.8" y="117">D7</text>
<text x="105.8" y="118.9">D8</text>
<text x="129.9" y="115.7">1</text>
<text x="132.1" y="116.1">VC</text>
<text x="136.2" y="119.7" transform="rotate(-90 136.2 119.7)">GND</text>
<text x="138.1" y="116.1">OUT</text>
<text x="141.5" y="115.7">3</text>
<text x="71.7" y="120.4">6</text>
<text x="71.7" y="122.3">5</text>
<text x="71.7" y="124.1">2</text>
<text x="73.8" y="120.8">SHDN</text>
<text x="73.8" y="122.7">LDAC</text>
<text x="73.8" y="124.6">CS</text>
<text x="78" y="122.1" transform="rotate(-90 78 122.1)">VDD</text>
<text x="79.3" y="124.6">VOUT</text>
<text x="83.2" y="124.1">8</text>
<text x="103.2" y="124.1">17</text>
<text x="103.6" y="120.4">2</text>
<text x="103.6" y="122.3">3</text>
<text x="105.8" y="120.8">D9</text>
<text x="105.8" y="122.7">D10</text>
<text x="105.8" y="124.6">FTUNE</text>
<text x="110.8" y="124.4" transform="rotate(-90 110.8 124.4)">GND</text>
<text x="135.8" y="121.8" transform="rotate(-90 135.8 121.8)">2</text>
<text x="71.7" y="126">4</text>
<text x="71.7" y="127.9">3</text>
<text x="73.8" y="126.4">SDI</text>
<text x="73.8" y="128.3">SCK</text>
<text x="77.5" y="130.3" transform="rotate(-90 77.5 130.3)">7</text>
<text x="78" y="128.1" transform="rotate(-90 78 128.1)">VSS</text>
<text x="110.4" y="127.3" transform="rotate(-90 110.4 127.3)">9*3</text>
<text x="141.7" y="134.5">19</text>
<text x="141.7" y="135.4">20</text>
<text x="141.7" y="136.4">21</text>
<text x="141.7" y="137.3">22</text>
<text x="144.3" y="134.9">RA0</text>
<text x="144.3" y="135.8">RA1</text>
<text x="144.3" y="136.8">RA2</text>
<text x="144.3" y="137.7">RA3</text>
<text x="149" y="132.8" transform="rotate(-90 149 132.8)">28</text>
<text x="149.4" y="136.2" transform="rotate(-90 149.4 136.2)">VDD</text>
<text x="150.8" y="132.8" transform="rotate(-90 150.8 132.8)">7</text>
<text x="151.3" y="136.2" transform="rotate(-90 151.3 136.2)">VDD</text>
<text x="154.2" y="134.9">RC0</text>
<text x="154.2" y="135.8">RC1</text>
<text x="154.2" y="136.8">RC2</text>
<text x="154.2" y="137.7">RC3</text>
<text x="157.5" y="134.5">32</text>
<text x="157.5" y="135.4">35</text>
<text x="157.5" y="136.4">36</text>
<text x="157.5" y="137.3">37</text>
<text x="117.1" y="142">3</text>
<text x="117.1" y="143.9">4</text>
<text x="117.1" y="140.1">2</text>
<text x="117.1" y="138.2">1</text>
<text x="141.7" y="138.2">23</text>
<text x="141.7" y="139.2">24</text>
<text x="141.7" y="140.1">31</text>
<text x="141.7" y="141.1">30</text>
<text x="141.7" y="143.9">16</text>
<text x="144.3" y="138.6">RA4</text>
<text x="144.3" y="139.6">RA5</text>
<text x="144.3" y="140.5">RA6</text>
<text x="144.3" y="141.5">RA7</text>
<text x="154.2" y="138.7">RC4</text>
<text x="154.2" y="139.6">RC5</text>
<text x="154.2" y="140.5">RC6</text>
<text x="154.2" y="141.5">RC7</text>
<text x="154.2" y="143.4">RD0</text>
<text x="157.5" y="138.2">42</text>
<text x="157.5" y="139.2">43</text>
<text x="157.5" y="140.1">44</text>
<text x="157.5" y="141.1">1</text>
<text x="157.5" y="142.9">38</text>
<text x="157.5" y="143.9">39</text>
<text x="117.1" y="145.8">5</text>
<text x="117.1" y="147.6">6</text>
<text x="141.7" y="144.8">17</text>
<text x="141.7" y="145.8">18</text>
<text x="142.1" y="148.6">8</text>
<text x="142.1" y="149.5">9</text>
<text x="144.3" y="149">RB0</text>
<text x="144.3" y="149.9">RB1</text>
<text x="144.3" y="144.3">ICSPCLK/RB6</text>
<text x="144.3" y="145.2">ICSPDAT/RB7</text>
<text x="144.3" y="146.2">VPP/MCLR/RE3</text>
<text x="154.2" y="144.3">RD1</text>
<text x="154.2" y="145.2">RD2</text>
<text x="154.2" y="146.2">RD3</text>
<text x="154.2" y="147.1">RD4</text>
<text x="154.2" y="148.1">RD5</text>
<text x="154.2" y="149">RD6</text>
<text x="154.2" y="149.9">RD7</text>
<text x="157.5" y="144.8">40</text>
<text x="157.5" y="145.8">41</text>
<text x="157.5" y="146.7">2</text>
<text x="157.5" y="147.6">3</text>
<text x="157.5" y="148.6">4</text>
<text x="157.5" y="149.5">5</text>
<text x="191" y="149.5">2</text>
<text x="191" y="147.6">1</text>
<text x="141.7" y="150.4">10</text>
<text x="141.7" y="152.3">14</text>
<text x="141.7" y="153.3">15</text>
<text x="141.8" y="151.4">11</text>
<text x="144.3" y="150.9">RB2</text>
<text x="144.3" y="151.8">RB3</text>
<text x="144.3" y="152.7">RB4</text>
<text x="144.3" y="153.7">RB5</text>
<text x="149" y="155.6" transform="rotate(-90 149 155.6)">6</text>
<text x="149.4" y="153.5" transform="rotate(-90 149.4 153.5)">VSS</text>
<text x="151.2" y="153.5" transform="rotate(-90 151.2 153.5)">VSS</text>
<text x="154.2" y="152.7">RE1</text>
<text x="154.2" y="153.7">RE2</text>
<text x="154.2" y="151.8">RE0</text>
<text x="157.5" y="152.3">26</text>
<text x="157.5" y="153.3">27</text>
<text x="157.5" y="151.4">25</text>
<text x="191" y="151.4">3</text>
<text x="150.8" y="156.1" transform="rotate(-90 150.8 156.1)">29</text>
</g>
<g font-size=".7" fill="#808080">
<text x="65.9" y="55.7">VCC1</text>
<text x="68.7" y="55.7">VCC1</text>
<text x="71.6" y="55.7">VCC1</text>
<text x="74.4" y="55.7">VCC1</text>
<text x="77.2" y="55.7">VCC1</text>
<text x="80" y="55.7">VCC1</text>
<text x="82.8" y="55.7">VCC1</text>
<text x="85.7" y="55.7">VCC1</text>
<text x="88.5" y="55.7">VCC1</text>
<text x="91.3" y="55.7">VCC1</text>
<text x="94.1" y="55.7">VCC1</text>
<text x="96.9" y="55.7">VCC1</text>
<text x="99.8" y="55.7">VCC1</text>
<text x="102.6" y="55.7">VCC1</text>
<text x="105.4" y="55.7">VCC1</text>
<text x="108.2" y="55.7">VCC1</text>
<text x="111" y="55.7">VCC1</text>
<text x="131.7" y="55.7">VCC2</text>
<text x="134.5" y="55.7">VCC2</text>
<text x="137.3" y="55.7">VCC2</text>
<text x="140.2" y="55.7">VCC2</text>
<text x="143" y="55.7">VCC2</text>
<text x="145.8" y="55.7">VCC2</text>
<text x="183.9" y="60.4">IC7</text>
<text x="188.1" y="62.3">VCC1</text>
<text x="192.8" y="62.3">VCC1</text>
<text x="208.3" y="60.4">IC12</text>
<text x="212.5" y="62.3">VCC2</text>
<text x="217.2" y="62.3">VCC2</text>
<text x="50.9" y="71.7">VCC1</text>
<text x="55.6" y="71.7">VCC1</text>
<text x="160.6" y="71.7">J2</text>
<text x="68.7" y="82.9">VCC1</text>
<text x="86.6" y="83.9">VCC1</text>
<text x="90.4" y="83.9">VCC1</text>
<text x="146.7" y="83.9">VCC1</text>
<text x="232.2" y="80.1">VCC2</text>
<text x="239.8" y="80.1">VCC2</text>
<text x="34" y="87.6">VCC1</text>
<text x="38.7" y="87.6">VCC1</text>
<text x="112" y="86.7">VCC1</text>
<text x="130.8" y="86.7">VCC1</text>
<text x="134.5" y="86.7">VCC1</text>
<text x="165.5" y="89.5">VCC1</text>
<text x="168.3" y="89.5">VCC1</text>
<text x="184.3" y="89.5">VCC1</text>
<text x="194.7" y="89.5">VCC1</text>
<text x="197.5" y="89.5">VCC1</text>
<text x="207.8" y="89.5">VCC1</text>
<text x="25.5" y="90.5">VCC1</text>
<text x="136.4" y="108.3">VCC2</text>
<text x="69.7" y="116.8">VCC2</text>
<text x="78.1" y="116.8">VCC2</text>
<text x="149.6" y="130.9">VCC2 VCC2</text>
<text x="158.5" y="131.8">IC11</text>
<text x="114.7" y="137">ICSP</text>
<text x="115.5" y="136">J1</text>
<text x="119.5" y="135.5">VCC2</text>
<text x="127" y="135.5">VCC2</text>
<text x="158.5" y="132.7">PIC16F15376</text>
<text x="192.3" y="145.9">HEADER_3PIN</text>
<text x="192.3" y="144.9">U$44</text>
</g>
</svg>
